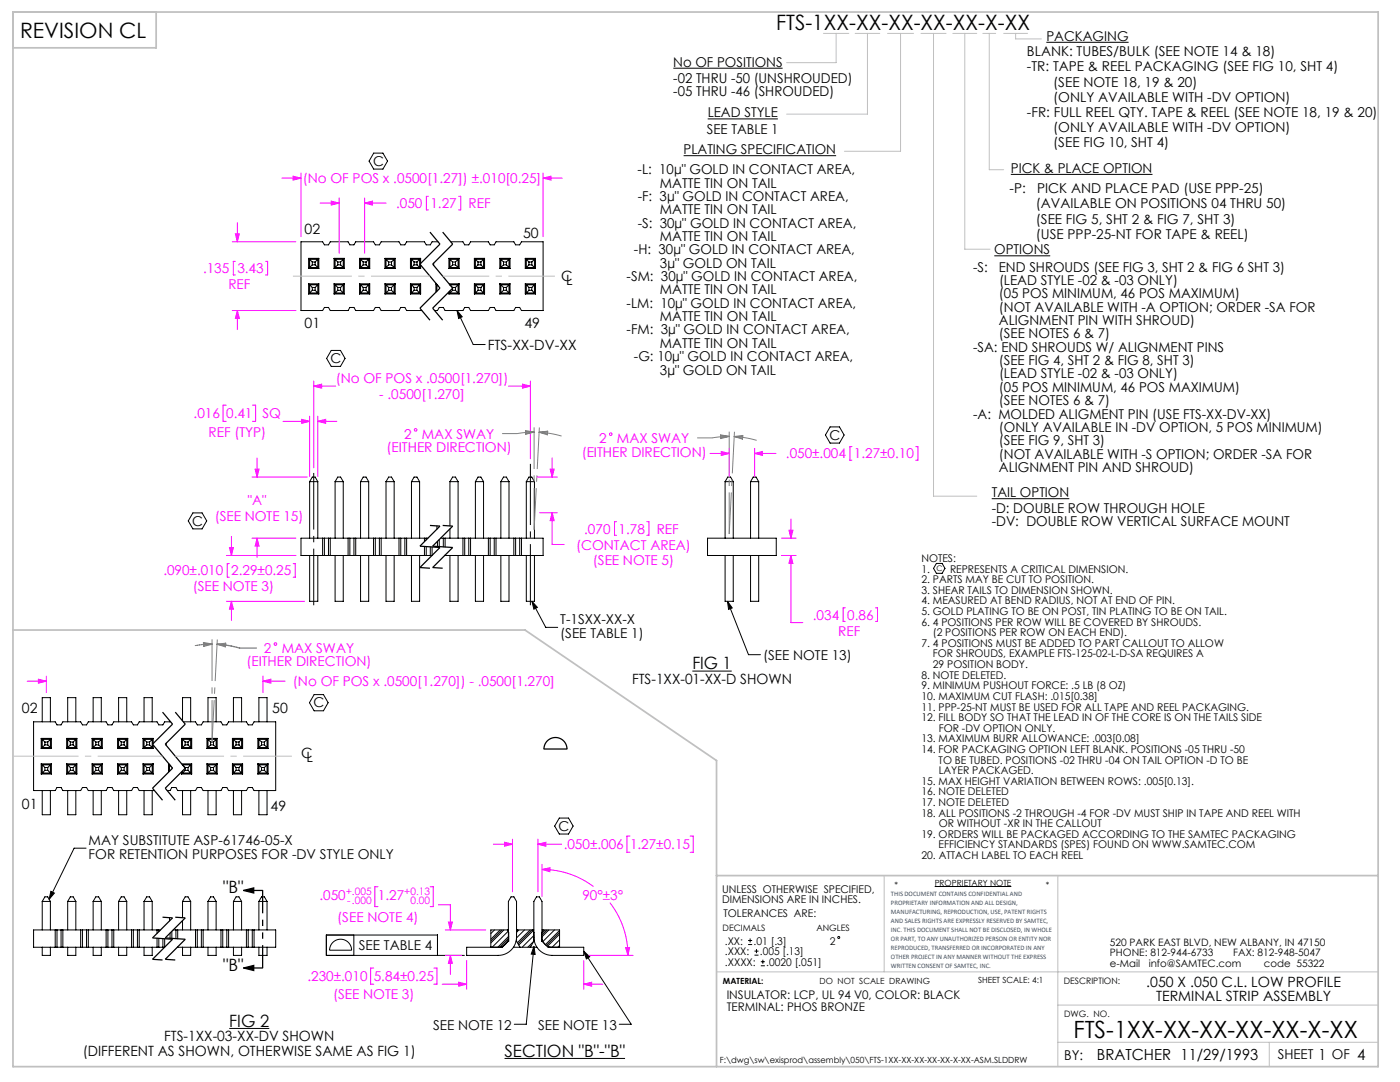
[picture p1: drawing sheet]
<svg xmlns="http://www.w3.org/2000/svg" width="279mm" height="216mm" viewBox="0 0 279 216" stroke-linecap="round" stroke-linejoin="round" font-family="sans-serif">
<path d="M0 0h279.4v215.9h-279.4z" fill="none" stroke="#fff" stroke-width=".2"/>
<g fill="none" stroke="#000" stroke-width=".2">
<path d="M134.4 13.6h21.8M208.8 8.4h16.4M74.6 30.6h1.8l.9 1.5-.9 1.6h-1.8l-.9-1.6zM136.4 31.1h30.5M141.2 23.7h14M201.7 34.8h28.3M61.6 58.7h2M61.6 56.6h2M61.6 51.6h2M61.6 53.6h2M61.6 51.6l.7 .7M61.6 56.6l.7 .8"/>
<path d="M61.6 51.6v2M61.6 56.6v2.1M61.8 51.8h1.6v1.6h-1.6zM61.8 56.8h1.6v1.7h-1.6zM62.3 52.8h.6M62.3 52.3h.6M62.3 57.4h.6M62.3 57.9h.6M62.3 57.9l-.7 .8M62.3 52.3v.5M62.3 57.4v.5M62.3 52.8l-.7 .8"/>
<path d="M62.9 52.8l.7 .8M62.9 57.9l.7 .8M62.9 52.3v.5M62.9 57.4v.5M63.6 56.6l-.7 .8M63.6 51.6l-.7 .7M63.6 51.6v2M63.6 56.6v2.1M66.7 58.7h2M66.7 56.6h2M66.7 51.6h2M66.7 53.6h2"/>
<path d="M66.7 56.6l.7 .8M66.7 51.6l.7 .7M66.7 51.6v2M66.7 56.6v2.1M66.9 51.8h1.6v1.6h-1.6zM66.9 56.8h1.6v1.7h-1.6zM67.4 52.8h.6M67.4 52.3h.6M67.4 57.4h.6M67.4 57.9h.6M67.4 52.3v.5M67.4 57.4v.5"/>
<path d="M67.4 57.9l-.7 .8M67.4 52.8l-.7 .8M68 57.9l.7 .8M68 52.3v.5M68 57.4v.5M68 52.8l.7 .8M68.7 56.6l-.7 .8M68.7 51.6l-.7 .7M68.7 51.6v2M68.7 56.6v2.1M71.8 58.7h2M71.8 56.6h2"/>
<path d="M71.8 51.6h2M71.8 53.6h2M71.8 56.6l.7 .8M71.8 51.6l.7 .7M71.8 51.6v2M71.8 56.6v2.1M72 51.8h1.6v1.6h-1.6zM72 56.8h1.6v1.7h-1.6zM72.5 52.8h.6M72.5 52.3h.6M72.5 57.4h.6M72.5 57.9h.6"/>
<path d="M72.5 57.9l-.7 .8M72.5 52.8l-.7 .8M72.5 52.3v.5M72.5 57.4v.5M73.1 57.9l.7 .8M73.1 52.8l.7 .8M73.1 52.3v.5M73.1 57.4v.5M73.8 56.6l-.7 .8M73.8 51.6l-.7 .7M73.8 51.6v2M73.8 56.6v2.1"/>
<path d="M76.8 58.7h2.1M76.8 56.6h2.1M76.8 51.6h2.1M76.8 53.6h2.1M76.8 51.6l.8 .7M76.8 56.6l.8 .8M76.8 51.6v2M76.8 56.6v2.1M77 51.8h1.7v1.6h-1.7zM77 56.8h1.7v1.7h-1.7zM77.6 52.8h.5M77.6 52.3h.5"/>
<path d="M77.6 57.4h.5M77.6 57.9h.5M77.6 52.8l-.8 .8M77.6 52.3v.5M77.6 57.4v.5M77.6 57.9l-.8 .8M78.1 52.3v.5M78.1 57.4v.5M78.1 52.8l.8 .8M78.1 57.9l.8 .8M78.9 51.6l-.8 .7M78.9 56.6l-.8 .8"/>
<path d="M78.9 51.6v2M78.9 56.6v2.1M81.9 58.7h2M81.9 56.6h2M81.9 51.6h2M81.9 53.6h2M81.9 56.6l.7 .8M81.9 51.6l.7 .7M81.9 51.6v2M81.9 56.6v2.1M82.1 51.8h1.6v1.6h-1.6zM82.1 56.8h1.6v1.7h-1.6z"/>
<path d="M82.6 52.8h.6M82.6 52.3h.6M82.6 57.4h.6M82.6 57.9h.6M82.6 52.8l-.7 .8M82.6 52.3v.5M82.6 57.4v.5M82.6 57.9l-.7 .8M83.2 57.9l.7 .8M83.2 52.3v.5M83.2 57.4v.5M83.2 52.8l.7 .8"/>
<path d="M83.9 51.6l-.7 .7M83.9 56.6l-.7 .8M83.9 51.6v1M83.9 52.9v.7M83.9 56.6v2.1M86.5 52.5v.4M87 56.6h.1M87 56.6v1.7M87 56.6l.2 .2M87.2 56.8v1.3M87.2 56.8h.1M87.2 56.8l.3 .3"/>
<path d="M87.4 48.2h-1.2l-.3 .7h-.8l-.4-.7h-3.5l-.4 .7h-.8l-.4-.7h-3.5l-.4 .7h-.8l-.4-.7h-3.5l-.4 .7h-.8l-.3-.7h-3.6l-.3 .7h-.9l-.3-.7h-4.3v13.8h4.3l.3-.6h.9l.3 .6h3.6l.3-.6h.8l.4 .6h3.5l.4-.6h.8l.4 .6h3.5l.4-.6h.8l.4 .6h3M87.7 57.4v.2M89.6 51.6l.7 .7M89.6 58.7h2M89.6 51.6v2M89.6 58.3v.4M89.6 51.6h2M89.6 53.6h2M89.6 56.6h2M89.8 56.8l.5 .6M89.8 51.8h1.6v1.6h-1.6zM89.8 56.8h1.6v1.7h-1.6v-.5"/>
<path d="M89.8 56.8h.1M90 48.2h2.4l.3 .7h.9l.3-.7h3.6l.3 .7h.8l.4-.7h3.5l.4 .7h.8l.4-.7h4.3v13.8h-4.3l-.4-.6h-.8l-.4 .6h-3.5l-.4-.6h-.8l-.3 .6h-3.6l-.3-.6h-.9l-.3 .6h-3.6l-.3-.6h-.8l-.4 .6h-.6M90.3 57.9l-.7 .8M90.3 52.8h.6M90.3 52.3h.6M90.3 52.8l-.7 .8M90.3 52.3v.5M90.3 57.4v.5M90.3 57.4h.6M90.3 57.9h.6M90.9 52.3v.5M90.9 57.4v.5"/>
<path d="M90.9 52.8l.7 .8M90.9 57.9l.7 .8M91.6 56.6l-.7 .8M91.6 51.6l-.7 .7M91.6 51.6v2M91.6 56.6v2.1M94.7 51.6l.7 .7M94.7 56.6l.7 .8M94.7 58.7h2M94.7 56.6h2M94.7 51.6v2M94.7 56.6v2.1"/>
<path d="M94.7 51.6h2M94.7 53.6h2M94.9 51.8h1.6v1.6h-1.6zM94.9 56.8h1.6v1.7h-1.6zM95.4 52.8l-.7 .8M95.4 52.3v.5M95.4 57.4v.5M95.4 52.8h.6M95.4 52.3h.6M95.4 57.9l-.7 .8M95.4 57.4h.6M95.4 57.9h.6"/>
<path d="M96 52.3v.5M96 57.4v.5M96 52.8l.7 .8M96 57.9l.7 .8M96.7 51.6l-.7 .7M96.7 56.6l-.7 .8M96.7 51.6v2M96.7 56.6v2.1M99.8 56.6l.7 .8M99.8 51.6l.7 .7M99.8 58.7h2M99.8 56.6h2"/>
<path d="M99.8 51.6v2M99.8 56.6v2.1M99.8 51.6h2M99.8 53.6h2M100 51.8h1.6v1.6h-1.6zM100 56.8h1.6v1.7h-1.6zM100.5 52.8h.6M100.5 52.3h.6M100.5 57.9l-.7 .8M100.5 52.8l-.7 .8M100.5 52.3v.5M100.5 57.4v.5"/>
<path d="M100.5 57.4h.6M100.5 57.9h.6M101.1 57.9l.7 .8M101.1 52.3v.5M101.1 57.4v.5M101.1 52.8l.7 .8M101.8 56.6l-.7 .8M101.8 51.6l-.7 .7M101.8 51.6v2M101.8 56.6v2.1M104.8 51.6l.8 .7M104.8 56.6l.8 .8"/>
<path d="M104.8 51.6v2M104.8 56.6v2.1M104.8 58.7h2.1M104.8 56.6h2.1M104.8 51.6h2.1M104.8 53.6h2.1M105 51.8h1.7v1.6h-1.7zM105 56.8h1.7v1.7h-1.7zM105.6 52.8h.5M105.6 52.3h.5M105.6 52.8l-.8 .8M105.6 52.3v.5"/>
<path d="M105.6 57.4v.5M105.6 57.4h.5M105.6 57.9h.5M105.6 57.9l-.8 .8M106.1 52.3v.5M106.1 57.4v.5M106.1 52.8l.8 .8M106.1 57.9l.8 .8M106.9 51.6l-.8 .7M106.9 56.6l-.8 .8M106.9 51.6v2M106.9 56.6v2.1"/>
<path d="M198.4 51h11.2M66.1 69.9h1.8l1 1.6-1 1.6h-1.8l-.9-1.6zM91.2 62l1 1.2-.7 .4zM91.2 62l3.2 6.7h2.4M61.8 96.1h1.6M61.8 96.1l.5-.9h.6l.5 .9M61.8 96.1v11.3M63.4 96.1v11.3M66.9 96.1h1.6M66.9 96.1l.5-.9h.6l.5 .9M66.9 96.1v11.3M68.5 96.1v11.3"/>
<path d="M72 96.1h1.6M72 96.1l.5-.9h.6l.5 .9M72 96.1v11.3M73.6 96.1v11.3M77 96.1h1.7M77 96.1l.6-.9h.5l.6 .9M77 96.1v11.3M78.7 96.1v11.3M82.1 96.1h1.6M82.1 96.1l.5-.9h.6l.5 .9M82.1 96.1v11.3M83.7 96.1v11.3"/>
<path d="M89.8 96.1h1.6M89.8 96.1l.5-.9h.6l.5 .9M89.8 96.1v8.8M91.4 96.1v11.3M94.9 96.1h1.6M94.9 96.1v11.3M94.9 96.1l.5-.9h.6l.5 .9M96.5 96.1v11.3M100 96.1h1.6M100 96.1l.5-.9h.6l.5 .9M100 96.1v11.3M101.6 96.1v11.3"/>
<path d="M105 96.1h1.7M105 96.1l.6-.9h.5l.6 .9M105 96.1v11.3M106.7 96.1v11.3M144.7 96.1h1.6M144.7 96.1l.5-.9h.6l.5 .9M144.7 96.1v11.3M146.3 96.1v11.3M149.8 96.1h1.6M149.8 96.1l.5-.9h.6l.5 .9M149.8 96.1v11.3M151.4 96.1v11.3"/>
<path d="M165.7 85.2h1.8l1 1.6-1 1.6h-1.8l-1-1.6zM197.9 99.5h15.5M38.5 102.3h1.8l1 1.6-1 1.6h-1.8l-.9-1.6zM61.8 110.8v9.2h1.6v-9.2M64.4 107.4v3.4M64.7 107.4v3.4M65.6 107.4v3.4M65.9 107.4v3.4M66.9 110.8v9.2h1.6v-9.2M69.5 107.4v3.4M69.8 107.4v3.4M70.6 107.4v3.4"/>
<path d="M71 107.4v3.4M72 110.8v9.2h1.6v-9.2M74.5 107.4v3.4M74.9 107.4v3.4M75.7 107.4v3.4M76.1 107.4v3.4M77 110.8v9.2h1.7v-9.2M79.6 107.4v3.4M80 107.4v3.4M80.8 107.4v3.4M81.2 107.4v3.4M82.1 110.8v9.2h1.6v-9.2"/>
<path d="M84.7 107.4v.7M84.7 109v1.8M85.1 107.4v.3M85.1 109.1v1.7M85.4 107.4h-25.3v3.4h26.1M85.9 109.1v1.7M86.2 109.1v1.7M87.2 104.9v.7M87.3 108v1M87.7 107.7v1.4M87.9 107.4h20.5v3.4h-19.6M88.5 107.4v1.7"/>
<path d="M88.8 107.4v1.7M88.8 110.8h.1M89.8 110.8v9.2h1.6v-9.2M89.8 105.5v1.9M92.4 107.4v3.4M92.7 107.4v3.4M93.6 107.4v3.4M93.9 107.4v3.4M94.9 110.8v9.2h1.6v-9.2M97.5 107.4v3.4M97.8 107.4v3.4M98.6 107.4v3.4"/>
<path d="M99 107.4v3.4M100 110.8v9.2h1.6v-9.2M102.5 107.4v3.4M102.9 107.4v3.4M103.7 107.4v3.4M104.1 107.4v3.4M105 110.8v9.2h1.7v-9.2M106.2 120l1 1.2-.7 .4zM106.2 120l2.7 5.2h2.4M141.2 107.4h13.7v3.4h-13.7zM144.7 110.8v9.2h1.6v-9.2M145.2 120l.9 1.3-.7 .3z"/>
<path d="M145.2 120l4.2 10.6h2.4M149.8 110.8v9.2h1.6v-9.2M186.9 112.4h1.1l.6 1-.6 1h-1.1l-.6-1zM62.7 138.6h1.9l.9 1.6-.9 1.6h-1.9l-.9-1.6zM138.2 133.9h7.8M8.2 154.4h2.1M8.2 152.4h2.1M8.2 147.3h2.1M8.2 149.4h2.1M8.2 147.3l.8 .8M8.2 152.4l.8 .7M8.2 147.3v2.1"/>
<path d="M8.2 152.4v2M8.4 144v-4.8h1.7v4.8M8.4 147.5h1.7v1.7h-1.7zM8.4 152.6h1.7v1.6h-1.7zM8.4 157.7v4.9h1.7v-4.9M9 148.1h.5M9 148.6h.5M9 153.1h.5M9 153.7h.5M9 148.1v.5M9 153.1v.6M9 148.6l-.8 .8"/>
<path d="M9 153.7l-.8 .7M9.5 148.6l.8 .8M9.5 148.1v.5M9.5 153.1v.6M9.5 153.7l.8 .7M10.3 147.3l-.8 .8M10.3 152.4l-.8 .7M10.3 147.3v2.1M10.3 152.4v2M13.3 154.4h2M13.3 152.4h2M13.3 147.3h2"/>
<path d="M13.3 149.4h2M13.3 152.4l.7 .7M13.3 147.3l.7 .8M13.3 147.3v2.1M13.3 152.4v2M13.5 144v-4.8h1.6v4.8M13.5 147.5h1.6v1.7h-1.6zM13.5 152.6h1.6v1.6h-1.6zM13.5 157.7v4.9h1.6v-4.9M14 148.1h.6M14 148.6h.6M14 153.1h.6"/>
<path d="M14 153.7h.6M14 148.6l-.7 .8M14 148.1v.5M14 153.1v.6M14 153.7l-.7 .7M14.6 153.7l.7 .7M14.6 148.6l.7 .8M14.6 148.1v.5M14.6 153.1v.6M15.3 147.3l-.7 .8M15.3 152.4l-.7 .7M15.3 147.3v2.1"/>
<path d="M15.3 152.4v2M18.4 154.4h2M18.4 152.4h2M18.4 147.3h2M18.4 149.4h2M18.4 152.4l.7 .7M18.4 147.3l.7 .8M18.4 147.3v2.1M18.4 152.4v2M18.6 144v-4.8h1.6v4.8M18.6 147.5h1.6v1.7h-1.6zM18.6 152.6h1.6v1.6h-1.6z"/>
<path d="M18.6 157.7v4.9h1.6v-4.9M19.1 148.1h.6M19.1 148.6h.6M19.1 153.1h.6M19.1 153.7h.6M19.1 153.7l-.7 .7M19.1 148.6l-.7 .8M19.1 148.1v.5M19.1 153.1v.6M19.7 153.7l.7 .7M19.7 148.6l.7 .8M19.7 148.1v.5"/>
<path d="M19.7 153.1v.6M20.4 152.4l-.7 .7M20.4 147.3l-.7 .8M20.4 147.3v2.1M20.4 152.4v2M23.5 154.4h2M23.5 152.4h2M23.5 147.3h2M23.5 149.4h2M23.5 147.3l.7 .8M23.5 152.4l.7 .7M23.5 147.3v2.1"/>
<path d="M23.5 152.4v2M23.7 144v-4.8h1.6v4.8M23.7 147.5h1.6v1.7h-1.6zM23.7 152.6h1.6v1.6h-1.6zM23.7 157.7v4.9h1.6v-4.9M24.2 148.1h.6M24.2 148.6h.6M24.2 153.1h.6M24.2 153.7h.6M24.2 148.1v.5M24.2 153.1v.6M24.2 148.6l-.7 .8"/>
<path d="M24.2 153.7l-.7 .7M24.8 148.6l.7 .8M24.8 148.1v.5M24.8 153.1v.6M24.8 153.7l.7 .7M25.5 147.3l-.7 .8M25.5 152.4l-.7 .7M25.5 147.3v2.1M25.5 152.4v2M28.5 154.4h2.1M28.5 152.4h2.1M28.5 147.3h2.1"/>
<path d="M28.5 149.4h2.1M28.5 152.4l.8 .7M28.5 147.3l.8 .8M28.5 147.3v2.1M28.5 152.4v2M28.7 144v-4.8h1.7v4.8M28.7 147.5h1.7v1.7h-1.7zM28.7 152.6h1.7v1.6h-1.7zM28.7 157.7v4.9h1.7v-4.9M29.3 148.1h.5M29.3 148.6h.5M29.3 153.1h.5"/>
<path d="M29.3 153.7h.5M29.3 148.1v.5M29.3 153.1v.6M29.3 148.6l-.8 .8M29.3 153.7l-.8 .7M29.8 153.7l.8 .7M29.8 148.6l.8 .8M29.8 148.1v.5M29.8 153.1v.6M30.6 147.3l-.8 .8M30.6 152.4l-.8 .7M30.6 147.3v1.1"/>
<path d="M30.6 148.7v.7M30.6 152.4v2M33.2 148.3v.4M33.6 152.4h.1M33.6 152.4l.5 .5M33.6 152.4v1.7M33.8 143.8v.2M33.9 152.6l-.1 1.3M34 144h-1.1l-.4 .6h-.8l-.4-.6h-3.5l-.4 .6h-.8l-.3-.6h-3.6l-.4 .6h-.8l-.3-.6h-3.6l-.3 .6h-.8l-.4-.6h-3.6l-.3 .6h-.8l-.4-.6h-4.3v13.7h4.3l.4-.6h.8l.3 .6h3.6l.4-.6h.8l.3 .6h3.6l.3-.6h.8l.4 .6h3.6l.3-.6h.8l.4 .6h3M34.4 153.2v.2M36.2 147.3l.8 .8M36.2 154.4h2.1"/>
<path d="M36.2 147.3v2.1M36.2 154v.4M36.2 147.3h2.1M36.2 149.4h2.1M36.3 152.4h2M36.4 143.8v-4.6h1.7v4.8M36.4 147.5h1.7v1.7h-1.7zM36.4 152.6h1.7v1.6h-1.7v-.4M36.4 157.7v4.9h1.7v-4.9M36.4 152.6h.1M36.4 152.6l.6 .5M36.6 144h2.4l.4 .6h.8l.3-.6h3.6l.4 .6h.8l.3-.6h3.6l.3 .6h.8l.4-.6h4.3v13.7h-4.3l-.4-.6h-.8l-.3 .6h-3.6l-.3-.6h-.8l-.4 .6h-3.6l-.3-.6h-.8l-.4 .6h-3.5l-.4-.6h-.8l-.4 .6h-.5"/>
<path d="M37 148.1h.5M37 148.6h.5M37 153.7l-.8 .7M37 148.1v.5M37 153.1v.6M37 148.6l-.8 .8M37 153.1h.5M37 153.7h.5M37.5 148.6l.8 .8M37.5 148.1v.5M37.5 153.1v.6M37.5 153.7l.8 .7"/>
<path d="M38.3 152.4l-.8 .7M38.3 147.3l-.8 .8M38.3 147.3v2.1M38.3 152.4v2M41.3 147.3l.2 .2M41.3 152.4l.7 .7M41.3 154.4h2M41.3 152.4h2M41.3 147.3v2.1M41.3 152.4v2M41.3 147.3h2M41.3 149.4h2"/>
<path d="M41.5 144v-4.8h1.6v4.8M41.5 147.5h1.6v1.7h-1.6zM41.5 152.6h1.6v1.6h-1.6zM41.5 157.7v4.9h1.6v-4.9M41.5 147.5l.5 .6M42 148.1h.6M42 148.6h.6M42 148.1v.5M42 153.1v.6M42 148.6l-.7 .8M42 153.7l-.7 .7M42 153.1h.6"/>
<path d="M42 153.7h.6M42.6 148.6l.7 .8M42.6 148.1v.5M42.6 153.1v.6M42.6 153.7l.7 .7M43.3 147.3l-.7 .8M43.3 152.4l-.7 .7M43.3 147.3v2.1M43.3 152.4v2M46.4 147.3l.7 .8M46.4 152.4l.7 .7M46.4 154.4h2"/>
<path d="M46.4 152.4h2M46.4 147.3v2.1M46.4 152.4v2M46.4 147.3h2M46.4 149.4h2M46.6 144v-4.8h1.6v4.8M46.6 147.5h1.6v1.7h-1.6zM46.6 152.6h1.6v1.6h-1.6zM46.6 157.7v4.9h1.6v-4.9M47.1 153.7l-.7 .7M47.1 148.1h.6M47.1 148.6h.6"/>
<path d="M47.1 148.1v.5M47.1 153.1v.6M47.1 148.6l-.7 .8M47.1 153.1h.6M47.1 153.7h.6M47.7 148.6l.7 .8M47.7 148.1v.5M47.7 153.1v.6M47.7 153.7l.7 .7M48.4 152.4l-.7 .7M48.4 147.3l-.7 .8M48.4 147.3v2.1"/>
<path d="M48.4 152.4v2M51.5 147.3l.7 .8M51.5 152.4l.7 .7M51.5 147.3v2.1M51.5 152.4v2M51.5 154.4h2M51.5 152.4h2M51.5 147.3h2M51.5 149.4h2M51.7 144v-4.8h1.6v4.8M51.7 147.5h1.6v1.7h-1.6zM51.7 152.6h1.6v1.6h-1.6z"/>
<path d="M51.7 157.7v4.9h1.6v-4.9M52.2 148.6l-.7 .8M52.2 148.1h.6M52.2 148.1v.5M52.2 153.1v.6M52.2 148.6h.6M52.2 153.7l-.7 .7M52.2 153.1h.6M52.2 153.7h.6M52.8 148.1v.5M52.8 153.1v.6M52.8 148.6l.7 .8"/>
<path d="M52.8 153.7l.7 .7M53.5 147.3l-.7 .8M53.5 152.4l-.7 .7M53.5 147.3v2.1M53.5 152.4v2M8.4 179.9h1.7M8.4 179.9l.6-.9h.5l.6 .9M8.4 179.9v5.7M10.1 179.9v5.7M10.1 177.9l.8 .3-1.1 1.2zM13.5 179.9h1.6M13.5 179.9l.5-.9h.6l.5 .9"/>
<path d="M13.5 179.9v5.7M15.1 179.9v5.7M17.2 169.2h-2.4l-5 10.2M18.6 179.9h1.6M18.6 179.9l.5-.9h.6l.5 .9M18.6 179.9v5.7M20.2 179.9v5.7M23.7 179.9h1.6M23.7 179.9l.5-.9h.6l.5 .9M23.7 179.9v5.7M25.3 179.9v5.7M28.7 179.9h1.7"/>
<path d="M28.7 179.9l.6-.9h.5l.6 .9M28.7 179.9v5.7M30.4 179.9v5.7M36.4 179.9h1.7M36.4 179.9l.6-.9h.5l.6 .9M36.4 179.9v3.2M38.1 179.9v5.7M41.5 179.9h1.6M41.5 179.9l.5-.9h.6l.5 .9M41.5 179.9v5.7M43.1 179.9v5.7M46.6 179.9h1.6"/>
<path d="M46.6 179.9l.5-.9h.6l.5 .9M46.6 179.9v5.7M48.2 179.9v5.7M51.7 179.9v5.7M51.7 179.9h1.6M51.7 179.9l.5-.9h.6l.5 .9M53.3 179.9v5.7M111.6 163.2h1.9l.9 1.6-.9 1.6h-1.9l-.9-1.6zM186.5 176.9h15.3M8.4 189v1.6h1.7v-1.6M11 185.6v3.4M11.4 185.6v3.4"/>
<path d="M12.2 185.6v3.4M12.5 185.6v3.4M13.5 189v1.6h1.6v-1.6M16.1 185.6v3.4M16.5 185.6v3.4M17.3 185.6v3.4M17.6 185.6v3.4M18.6 189v1.6h1.6v-1.6M21.2 185.6v3.4M21.5 185.6v3.4M22.3 185.6v3.4M22.7 185.6v3.4"/>
<path d="M23.7 189v1.6h1.6v-1.6M26.3 185.6v3.4M26.6 185.6v3.4M27.4 185.6v3.4M27.8 185.6v3.4M28.7 189v1.6h1.7v-1.6M31.3 185.6v.7M31.3 187.2v1.8M31.7 185.6v.3M31.7 187.2v1.8M32 185.6h-25.3v3.4h26.1M32.5 187.3v1.7"/>
<path d="M32.9 187.3v1.7M33.8 183.1v.7M33.9 186.2v1M34.3 185.8v1.4M34.6 185.6h20.4v3.4h-19.6M35.1 185.6v1.7M35.5 185.6v1.7M35.5 188.9v.1M36.4 189v1.6h1.7v-1.6M36.4 183.7v1.9M39 185.6v3.4M39.4 185.6v3.4"/>
<path d="M40.2 185.6v3.4M40.5 185.6v3.4M41.5 189v1.6h1.6v-1.6M44.1 185.6v3.4M44.5 185.6v3.4M45.3 185.6v3.4M45.6 185.6v3.4M46.6 189v1.6h1.6v-1.6M49.2 185.6v3.4M49.5 185.6v3.4M50.3 185.6v3.4M50.7 185.6v3.4"/>
<path d="M51.7 189v1.6h1.6v-1.6M66.4 188.1a2.19 2.19 0 0 1 2.4-.5 2.19 2.19 0 0 1 1.4 2h-4.4a2.2 2.2 0 0 1 .6-1.5zM70.6 186.6v4M87.3 190.6v-4h-22.2v4h27.6M98.7 185.6l-.7 .7M99.8 185.6l-1.8 1.8M100.2 185.6l-2.2 2.2M100.6 185.6l-2.6 2.6M101.3 185.6l.2 .5v1.7l-1.3 1.2h-7.1v1.6h6.3a3.7 3.7 0 0 0 3.7-3.6M101.4 185.9l-3.2 3.1M101.5 185.6h-3.5v3.4M101.5 187.6l-1.4 1.4"/>
<path d="M101.5 187.2l-1.8 1.8M101.5 186.8l-2.2 2.2M102.5 189h4.7M103 187.8h.1M103.1 187.8v-7.9l-.5-.9h-.6l-.5 .9v7.1a2.03 2.03 0 0 1-2.1 2M103.1 187.8l.7 1.2M103.1 185.6h3.4M103.3 185.6l-.2 .5M103.5 185.6l-.4 .4M104.7 185.6l-1.6 1.5M105.8 185.6l-2.5 2.5M106 188.7l-.3 .3"/>
<path d="M106.2 185.6l-2.8 2.7M106.3 185.6l.2 .5v1.7M106.4 185.7l-2.9 2.9M106.5 187.8l-1.2 1.2M106.5 187.8h.1M106.5 187.8l-.7 1.2M106.5 186.7l-2.3 2.3M106.6 188.8l.2 1.7-.8-.1zM106.6 188.8l-1.6 15.6h-2.4M108.2 185.6h3.5v3.4M108.4 185.6l-.3 .5v1.7l1.3 1.2h7.1v1.6h-6.3a3.7 3.7 0 0 1-3.7-3.6v-7.1l.6-.9h.5l.6 .9v7.1a2.03 2.03 0 0 0 2 2l1.5-1.5M108.8 185.6l-.7 .6"/>
<path d="M109.2 185.6l-1.1 1M109.5 185.6l-1.4 1.4M110.7 185.6l-2.4 2.3M111.7 186.4l-2.5 2.5M111.7 186l-2.7 2.7M111.7 185.7l-2.8 2.8M111.7 188.7l-.4 .3M116.5 189.8l9.5 14.6h-2.4M116.5 189.8l1.2 1.1-.7 .4zM45.8 205.2h7.9M100.7 211.2h24"/>
</g>
<g fill="none" stroke="#c0c0c0" stroke-width=".2">
<path d="M164.3 6.7h5.1M166.9 6.7v5.8h-9.9M170.7 6.7h4.9M173.1 6.7v16.1h-16.1M177.1 6.7h5.2M179.7 6.7v23.5h-11.2M183.8 6.7h5M186.3 6.7v92.3h8.6M190.2 6.7h4.7M192.5 6.7v43h5.1M196.1 6.7h2.6M197.4 6.7v27.2h2.9"/>
<path d="M200.3 6.7h4.8M202.7 6.7v1.1h5.1M176.5 174.7v19.2M211.1 174.7v38.1M143 193.9h132M211.1 208h63.9M211.1 200.6h63.9M253.3 208v4.8"/>
</g>
<path d="M2.6 2.4h272.4v210.4h-272.4zM31.2 2.4v7.1h-28.6M2.6 125.7h102.2l38.2 26.1v61M143 174.7h132" fill="none" stroke="#c0c0c0" stroke-width=".35"/>
<g fill="none" stroke="#f0f" stroke-width=".2">
<path d="M56.3 35.5h3.8M58.5 35.2l1.6 .3-1.6 .4zM60.1 34.5v12.7M67.7 39.5v11M72.8 39.5v11M85.5 39.2h-.4v2.7h.4M91.5 39.2h.4v2.7h-.4M108.4 35.5l1.6-.3v.7zM108.4 34.5v12.7M108.4 35.5h3.8M46.4 48.2h12.7M47 52.2h-.4v2.7h.4"/>
<path d="M47 46.7h.8l-.4 1.5zM47.4 44.4v3.8M53 52.2h.4v2.7h-.4M63.9 40.5h3.8M66.1 40.1l1.6 .4-1.6 .4zM72.8 40.5l1.5-.4v.8zM72.8 40.5h4.3M46.4 62h12.7M47.4 62l.4 1.5h-.8zM47.4 62v3.8M62.6 77.1l1.6-.4v.7zM62.6 76v17.4"/>
<path d="M62.6 77.1h4.4M101.5 77.1h4.3M104.3 76.7l1.5 .4-1.5 .3zM105.8 76v15.5M45.1 80.8h-.6v3.3h.6M50.3 95.2h11M50.4 80.8h.6v3.3h-.6M50.9 93.6h.8l-.4 1.6zM51.3 91.4v3.8M56.5 84.1h5.3M60.2 83.7l1.6 .4-1.6 .4zM61.8 83.1v12"/>
<path d="M63.4 84.1l1.6-.4v.8zM63.4 84.1h3.8M63.4 83.1v12M107.1 95.2h4.1M109.8 93.6h.8l-.4 1.6zM110.2 91.4v3.8M141.7 90.5h3.8M143.9 90.1l1.6 .4-1.6 .4zM145.5 89.5v5.6M150.6 90.5l1.6-.4v.8zM150.6 89.5v5.6M150.6 90.5h4.3"/>
<path d="M170 89.1h-.4v2.7h.4M182.8 89.1h.4v2.7h-.4M45.2 110.8h13.9M45.2 120h15.6M45.8 112.5h-.4v2.7h.4M45.8 109.3h.8l-.4 1.5zM46.2 120l.4 1.6h-.8zM46.2 107v3.8M46.2 120v3.8M50.3 107.4h8.8M51.3 107.4l.4 1.6h-.8zM51.3 107.4v3.8"/>
<path d="M58.5 112.5h.4v2.7h-.4M107.7 102.3h3.5M110.2 102.3l.4 1.6h-.8zM110.2 102.3v6.3h2.4M123 104.1h-.4v2.7h.4M129.1 104.1h.4v2.7h-.4M155.9 110.8h3M155.9 107.4h3M157.5 105.8h.7l-.4 1.6zM157.8 110.8l.4 1.6h-.7zM157.8 110.8v13.4h2.4M157.8 103.6v3.8"/>
<path d="M5.4 135.9h3.8M7.7 135.5l1.5 .4-1.5 .4zM9.2 134.9v3.3M52.5 135.9l1.6-.4v.8zM52.5 134.9v3.3M52.5 135.9h4.4M168.7 121.3h-.4v2.7h.4M174.7 121.3h.4v2.7h-.4M75.4 176.9h-.6v4h.6M85.9 176.9h.6v4h-.6M98.5 168.5h3.8M100.7 168.1l1.6 .4-1.6 .3z"/>
<path d="M102.3 167.4v10.5M107.4 167.4v10.5M107.4 168.5h4.7M107.4 168.5l1.5-.4v.7zM108.2 173.5l1.6-.3-.1 .7zM108.2 173.5a17.2 17.2 0 0 1 10.2 3.4M108.2 172.5v6.4M125.7 166.8h-.6v3.3h.6M137.7 166.8h.6v3.3h-.6M74.6 193.2h-.6v3.2h.6M86.6 193.2h.6v3.2h-.6M87.5 180.5h2.4v5.1"/>
<path d="M88.2 196.4h4.9M88.9 190.6h3.2M88.9 185.6h8M89.5 184h.8l-.4 1.6zM89.9 190.6l.4 1.6h-.8zM89.9 190.6v3.8M91.6 196l1.5 .4-1.5 .4zM93.1 191.7v5.7M116.5 196.4l1.6-.4v.8zM116.5 196.4h3.8M116.5 191.7v5.7M117.5 190.6h8.8"/>
<path d="M121.7 180.1a17.2 17.2 0 0 1 3.6 10.5M124.9 189.1l.7-.1-.3 1.6z"/>
<circle cx="82.9" cy="85.8" r=".26"/>
<circle cx="121.9" cy="86.6" r=".26"/>
<circle cx="55" cy="128.5" r=".26"/>
</g>
<path d="M109.2 147.9a2.3 2.3 0 0 1 2.5-.6 2.3 2.3 0 0 1 1.5 2.2h-4.6a2.3 2.3 0 0 1 .6-1.6zM48.6 177.7l2-.5v1zM48.6 177.7h3.8M48.6 193.1l2-.5v1.1zM48.6 193.1h3.8" fill="none" stroke="#000" stroke-width=".25"/>
<g fill="none" stroke="#808080" stroke-width=".2">
<path d="M104.9 85.9l1.7 .3-1.7 .5zM104.9 86.1l1.7 .1M106.6 86.2l-3.4 .3h-2.9M106.6 86.2l-1.7 .3M107.6 86.2l2.3 .3 2.2 .5M107.6 86.2l1.7 .4M107.6 86.2l1.7-.2-.1 .8zM109.3 86.2h-1.7M143.8 86.8l1.7 .3-1.6 .4zM143.8 87l1.7 .1M145.5 87.1l-3.4 .3h-2.9M145.5 87.1l-1.7 .2"/>
<path d="M146.5 87.1l2.3 .3 2.2 .5M146.5 87.1l1.7 .3M146.5 87.1l1.7-.2v.7zM148.2 87.1h-1.7M40.6 128.4l1.7 .1M42.3 128.5l-1.7 .3M42.3 128.5l-3.3 .3M45 128.3l-1.7 .3 1.7 .5"/>
</g>
<path d="M62.6 94.4v26.4" fill="none" stroke="#000" stroke-width=".2" stroke-dasharray="15.2 1.3 1.3 1.3" stroke-dashoffset="3.9" stroke-linecap="butt"/>
<path d="M105.8 92.6v28.2" fill="none" stroke="#000" stroke-width=".2" stroke-dasharray="15.2 1.3 1.3 1.3" stroke-dashoffset="3" stroke-linecap="butt"/>
<g fill="none" stroke="#000" stroke-width=".25" stroke-dasharray="6.3 1.3 1.3 1.3 1.3 1.3" stroke-linecap="butt">
<path d="M83.8 52.7l4 4.8M85.8 46.3l2 2.4M86.3 52.7l4 4.8M87.8 48.7l-4 4M87.8 57.5l-4 4M88.3 46.3l2 2.4M90.3 48.7l-4 4M90.3 57.5l-4 4M83.8 61.5l2 2.4M86.3 61.5l2 2.4M83.8 109l4 .2M83.8 113.2l2 .2"/>
<path d="M85.8 104.8l2 .2M86.3 109l4 .2M86.3 113.2l2 .2M87.8 105l-4 4M87.8 109.2l-4 4M88.3 104.8l2 .2M90.3 105l-4 4M90.3 109.2l-4 4M30.4 148.5l4 4.8M30.4 157.3l2 2.4M32.4 142.1l2 2.4M33 148.5l4 4.8"/>
<path d="M33 157.3l2 2.4M34.4 144.5l-4 4M34.4 153.3l-4 4M35 142.1l2 2.4M37 144.5l-4 4M37 153.3l-4 4M30.4 187.2l4 .2M30.4 191.4l2 .2M32.4 183l2 .2M33 187.2l4 .2M33 191.4l2 .2M34.4 183.2l-4 4"/>
<path d="M34.4 187.4l-4 4M35 183l2 .2M37 183.2l-4 4M37 187.4l-4 4"/>
</g>
<path d="M52.4 177.7v15.4" fill="none" stroke="#000" stroke-width=".25" stroke-dasharray="6.3 1.3 1.3 1.3 1.3 1.3" stroke-dashoffset="1.8" stroke-linecap="butt"/>
<path d="M106.6 85.3v20.4M145.5 86.1v20.5M106.6 105.7l1-20.4M145.5 106.6l1.1-20.4M42.3 127.6v20.4M42.3 148l1.1-20.4" fill="none" stroke="#808080" stroke-width=".2" stroke-dasharray="15.2 1.3 1.3 1.3" stroke-dashoffset="6.9" stroke-linecap="butt"/>
<path d="M2.7 150.9h29.7" fill="none" stroke="#c0c0c0" stroke-width=".2" stroke-dasharray="15.2 1.3 1.3 1.3" stroke-dashoffset="2.3" stroke-linecap="butt"/>
<path d="M35 150.9h23.3" fill="none" stroke="#c0c0c0" stroke-width=".2" stroke-dasharray="15.2 1.3 1.3 1.3" stroke-dashoffset="5.5" stroke-linecap="butt"/>
<path d="M58.5 55.1h27.3" fill="none" stroke="#c0c0c0" stroke-width=".2" stroke-dasharray="15.2 1.3 1.3 1.3" stroke-dashoffset="3.5" stroke-linecap="butt"/>
<path d="M88.3 55.1h22.4" fill="none" stroke="#c0c0c0" stroke-width=".2" stroke-dasharray="15.2 1.3 1.3 1.3" stroke-dashoffset="5.9" stroke-linecap="butt"/>
<path d="M40.6 128.2l1.7 .3-1.7 .5zM43.3 128.6l2.3 .2 2.2 .5h3.4M43.3 128.6l1.7 .3M45 128.5l-1.7 .1M45 128.3v.8" fill="none" stroke="#808080" stroke-width=".25"/>
<g fill="#000">
<path d="M91.2 62l1 1.2-.7 .4z"/>
<path d="M10.1 177.9l.8 .3-1.1 1.2zM106.2 120l1 1.2-.7 .4zM145.2 120l.9 1.3-.7 .3zM106.6 188.8l.2 1.7-.8-.1zM116.5 189.8l1.2 1.1-.7 .4z"/>
<path d="M48.6 177.7l2-.5v1zM48.6 193.1l2-.5v1.1z"/>
</g>
<g fill="#f0f">
<path d="M7.7 135.5l1.5 .4-1.5 .4zM52.5 135.9l1.6-.4v.8zM45.8 109.3h.8l-.4 1.5zM46.2 120l.4 1.6h-.8zM51.3 107.4l.4 1.6h-.8zM50.9 93.6h.8l-.4 1.6zM104.3 76.7l1.5 .4-1.5 .3zM62.6 77.1l1.6-.4v.7zM60.2 83.7l1.6 .4-1.6 .4zM63.4 84.1l1.6-.4v.8zM110.2 102.3l.4 1.6h-.8zM109.8 93.6h.8l-.4 1.6zM58.5 35.2l1.6 .3-1.6 .4zM108.4 35.5l1.6-.3v.7zM47 46.7h.8l-.4 1.5zM47.4 62l.4 1.5h-.8zM66.1 40.1l1.6 .4-1.6 .4zM72.8 40.5l1.5-.4v.8zM157.5 105.8h.7l-.4 1.6zM157.8 110.8l.4 1.6h-.7zM124.9 189.1l.7-.1-.3 1.6zM108.2 173.5l1.6-.3-.1 .7zM116.5 196.4l1.6-.4v.8zM91.6 196l1.5 .4-1.5 .4zM89.5 184h.8l-.4 1.6zM89.9 190.6l.4 1.6h-.8z"/>
<path d="M143.9 90.1l1.6 .4-1.6 .4zM150.6 90.5l1.6-.4v.8zM100.7 168.1l1.6 .4-1.6 .3zM107.4 168.5l1.5-.4v.7z"/>
</g>
<g fill="none" stroke="#000" stroke-width=".2">
<path d="M149.3 188.5h.8M149.3 187.7h.8M149.7 187.3v.8M150.6 190.6h.8M150.6 189.8h.8M151 189.4v.8M151.8 192.7h.8M151.8 191.9h.8M152.2 191.5v.8"/>
<circle cx="167.4" cy="187.1" r=".2"/>
</g>
<text font-size="4.7" x="214.2" y="207.2">FTS-1XX-XX-XX-XX-XX-X-XX</text>
<g font-size="4.2">
<text x="154.9" y="5.9">FTS-1XX-XX-XX-XX-XX-X-XX</text>
<text x="4" y="7.6">REVISION CL</text>
</g>
<g font-size="3.4">
<text x="138.2" y="133.5">FIG 1</text>
<text x="44.5" y="178.2">&quot;B&quot;</text>
<text x="44.5" y="193.7">&quot;B&quot;</text>
<text x="45.8" y="204.8">FIG 2</text>
<text x="100.7" y="210.8">SECTION &quot;B&quot;-&quot;B&quot;</text>
</g>
<text font-size="3" x="218.9" y="211.4">BRATCHER 11/29/1993</text>
<g font-size="2.8">
<text x="60.8" y="46.7">02</text>
<text x="104.4" y="47.5">50</text>
<text x="112" y="56">C</text>
<text x="113" y="56.8">L</text>
<text x="60.8" y="65.4">01</text>
<text x="104.6" y="65.4">49</text>
<text x="97.3" y="69.8">FTS-XX-DV-XX</text>
<text x="126.1" y="136.5">FTS-1XX-01-XX-D SHOWN</text>
<text x="4.4" y="142.2">02</text>
<text x="54.3" y="142.2">50</text>
<text x="60.1" y="151.2">C</text>
<text x="61.2" y="152">L</text>
<text x="4.4" y="161.5">01</text>
<text x="54" y="161.8">49</text>
<text x="228.8" y="196.9">.050 X .050 C.L. LOW PROFILE</text>
<text x="230.7" y="199.7">TERMINAL STRIP ASSEMBLY</text>
<text x="32.8" y="207.8">FTS-1XX-03-XX-DV SHOWN</text>
<text x="16.5" y="210.6">(DIFFERENT AS SHOWN, OTHERWISE SAME AS FIG 1)</text>
</g>
<g font-size="2.7">
<text x="205" y="11.2">BLANK: TUBES/BULK (SEE NOTE 14 &amp; 18)</text>
<text x="208.8" y="8.1">PACKAGING</text>
<text x="134.4" y="13.3">No OF POSITIONS</text>
<text x="134.4" y="16.5">-02 THRU -50 (UNSHROUDED)</text>
<text x="205" y="14.2">-TR: TAPE &amp; REEL PACKAGING (SEE FIG 10, SHT 4)</text>
<text x="210.2" y="17.3">(SEE NOTE 18, 19 &amp; 20)</text>
<text x="134.4" y="19.2">-05 THRU -46 (SHROUDED)</text>
<text x="141.2" y="23.4">LEAD STYLE</text>
<text x="205" y="23.3">-FR: FULL REEL QTY. TAPE &amp; REEL (SEE NOTE 18, 19 &amp; 20)</text>
<text x="210.2" y="20.3">(ONLY AVAILABLE WITH -DV OPTION)</text>
<text x="141.1" y="26.7">SEE TABLE 1</text>
<text x="210.2" y="26.4">(ONLY AVAILABLE WITH -DV OPTION)</text>
<text x="210.2" y="29.4">(SEE FIG 10, SHT 4)</text>
<text x="74.4" y="33.1">C</text>
<text x="127.3" y="34.7">-L: 10µ&quot; GOLD IN CONTACT AREA,</text>
<text x="136.4" y="30.8">PLATING SPECIFICATION</text>
<text x="201.7" y="34.5">PICK &amp; PLACE OPTION</text>
<text x="127.3" y="40.1">-F: 3µ&quot; GOLD IN CONTACT AREA,</text>
<text x="131.7" y="37.4">MATTE TIN ON TAIL</text>
<text x="201.5" y="38.5">-P:</text>
<text x="206.7" y="41.6">(AVAILABLE ON POSITIONS 04 THRU 50)</text>
<text x="207" y="38.5">PICK AND PLACE PAD (USE PPP-25)</text>
<text x="127.3" y="45.4">-S: 30µ&quot; GOLD IN CONTACT AREA,</text>
<text x="131.7" y="42.7">MATTE TIN ON TAIL</text>
<text x="206.7" y="47.6">(USE PPP-25-NT FOR TAPE &amp; REEL)</text>
<text x="206.7" y="44.6">(SEE FIG 5, SHT 2 &amp; FIG 7, SHT 3)</text>
<text x="126.5" y="50.7">-H: 30µ&quot; GOLD IN CONTACT AREA,</text>
<text x="131.7" y="53.4">3µ&quot; GOLD ON TAIL</text>
<text x="131.7" y="48.1">MATTE TIN ON TAIL</text>
<text x="198.4" y="50.7">OPTIONS</text>
<text x="125.1" y="56.1">-SM: 30µ&quot; GOLD IN CONTACT AREA,</text>
<text x="131.7" y="58.7">MATTE TIN ON TAIL</text>
<text x="194.2" y="54.2">-S:</text>
<text x="199.3" y="54.2">END SHROUDS (SEE FIG 3, SHT 2 &amp; FIG 6 SHT 3)</text>
<text x="199.4" y="59.5">(05 POS MINIMUM, 46 POS MAXIMUM)</text>
<text x="199.4" y="56.9">(LEAD STYLE -02 &amp; -03 ONLY)</text>
<text x="125.1" y="61.4">-LM: 10µ&quot; GOLD IN CONTACT AREA,</text>
<text x="131.7" y="64.1">MATTE TIN ON TAIL</text>
<text x="199.4" y="64.9">ALIGNMENT PIN WITH SHROUD)</text>
<text x="199.4" y="62.2">(NOT AVAILABLE WITH -A OPTION; ORDER -SA FOR</text>
<text x="125.1" y="66.7">-FM: 3µ&quot; GOLD IN CONTACT AREA,</text>
<text x="131.7" y="69.4">MATTE TIN ON TAIL</text>
<text x="194.2" y="70.2">-SA: END SHROUDS W/ ALIGNMENT PINS</text>
<text x="199.4" y="67.5">(SEE NOTES 6 &amp; 7)</text>
<text x="66" y="72.5">C</text>
<text x="126.5" y="72.1">-G: 10µ&quot; GOLD IN CONTACT AREA,</text>
<text x="131.7" y="74.7">3µ&quot; GOLD ON TAIL</text>
<text x="199.4" y="72.9">(SEE FIG 4, SHT 2 &amp; FIG 8, SHT 3)</text>
<text x="199.4" y="75.5">(LEAD STYLE -02 &amp; -03 ONLY)</text>
<text x="194.2" y="83.5">-A: MOLDED ALIGMENT PIN (USE FTS-XX-DV-XX)</text>
<text x="199.4" y="78.2">(05 POS MINIMUM, 46 POS MAXIMUM)</text>
<text x="199.4" y="80.9">(SEE NOTES 6 &amp; 7)</text>
<text x="165.5" y="87.8">C</text>
<text x="199.4" y="86.2">(ONLY AVAILABLE IN -DV OPTION, 5 POS MINIMUM)</text>
<text x="199.4" y="88.9">(SEE FIG 9, SHT 3)</text>
<text x="199.4" y="94.2">ALIGNMENT PIN AND SHROUD)</text>
<text x="199.4" y="91.5">(NOT AVAILABLE WITH -S OPTION; ORDER -SA FOR</text>
<text x="197.9" y="99.2">TAIL OPTION</text>
<text x="38.4" y="104.9">C</text>
<text x="197.9" y="102.4">-D: DOUBLE ROW THROUGH HOLE</text>
<text x="197.9" y="105.1">-DV: DOUBLE ROW VERTICAL SURFACE MOUNT</text>
<text x="111.8" y="124.6">T-1SXX-XX-X</text>
<text x="111.8" y="127.4">(SEE TABLE 1)</text>
<text x="152.3" y="131.7">(SEE NOTE 13)</text>
<text x="62.6" y="141.1">C</text>
<text x="111.5" y="165.8">C</text>
<text x="17.7" y="168.6">MAY SUBSTITUTE ASP-61746-05-X</text>
<text x="17.7" y="171.4">FOR RETENTION PURPOSES FOR -DV STYLE ONLY</text>
<text x="71.6" y="189.6">SEE TABLE 4</text>
<text x="86.4" y="205.5">SEE NOTE 12</text>
<text x="107.4" y="205.5">SEE NOTE 13</text>
<text x="212.4" y="211.5">BY:</text>
<text x="255" y="211.4">SHEET 1 OF 4</text>
</g>
<g font-size="2.7" fill="#f0f">
<text x="60.4" y="36.5">(No OF POS x .0500[1.27]) ±.010[0.25]</text>
<text x="79" y="41.5">.050</text>
<text x="85.9" y="41.5">1.27</text>
<text x="93.5" y="41.5">REF</text>
<text x="40.5" y="54.5">.135</text>
<text x="45.6" y="57.7">REF</text>
<text x="47.4" y="54.5">3.43</text>
<text x="67" y="76.5">(No OF POS x .0500[1.270])</text>
<text x="38.6" y="83.5">.016</text>
<text x="45.1" y="83.5">0.41</text>
<text x="52.4" y="83.5">SQ</text>
<text x="75.7" y="79.7">- .0500[1.270]</text>
<text x="41.6" y="87.1">REF (TYP)</text>
<text x="80.6" y="87.6">2</text>
<text x="84.2" y="87.6">MAX SWAY</text>
<text x="119.6" y="88.4">2</text>
<text x="123.1" y="88.4">MAX SWAY</text>
<text x="77.2" y="90.2">(EITHER DIRECTION)</text>
<text x="116.1" y="91.1">(EITHER DIRECTION)</text>
<text x="156.9" y="91.5">.050±.004</text>
<text x="170.4" y="91.5">1.27±0.10</text>
<text x="49.5" y="100.7">&quot;A&quot;</text>
<text x="42.9" y="103.9">(SEE NOTE 15)</text>
<text x="116.6" y="106.5">.070</text>
<text x="123.5" y="106.5">1.78</text>
<text x="131.1" y="106.5">REF</text>
<text x="115" y="109.6">(CONTACT AREA)</text>
<text x="118.3" y="112.8">(SEE NOTE 5)</text>
<text x="32.6" y="114.8">.090±.010</text>
<text x="38.5" y="118">(SEE NOTE 3)</text>
<text x="46.2" y="114.8">2.29±0.25</text>
<text x="162.2" y="123.6">.034</text>
<text x="169.1" y="123.6">0.86</text>
<text x="52.7" y="130.3">2</text>
<text x="56.2" y="130.3">MAX SWAY</text>
<text x="167.3" y="126.8">REF</text>
<text x="49.2" y="133">(EITHER DIRECTION)</text>
<text x="58.5" y="136.9">(No OF POS x .0500[1.270]) - .0500[1.270]</text>
<text x="112.5" y="169.5">.050±.006</text>
<text x="125.7" y="169.5">1.27±0.15</text>
<text x="63.8" y="179.6">.050</text>
<text x="75.4" y="179.6">1.27</text>
<text x="116.2" y="179.5">90°±3°</text>
<text x="67.3" y="184">(SEE NOTE 4)</text>
<text x="61.4" y="195.8">.230±.010</text>
<text x="74.6" y="195.8">5.84±0.25</text>
<text x="66.5" y="199.4">(SEE NOTE 3)</text>
</g>
<g font-size="2.4">
<text x="145" y="199.4">INSULATOR: LCP, UL 94 V0, COLOR: BLACK</text>
<text x="145" y="201.7">TERMINAL: PHOS BRONZE</text>
</g>
<g font-size="2.1">
<text x="183.9" y="112.1">NOTES:</text>
<text x="183.9" y="114.3">1.</text>
<text x="183.9" y="116.4">2. PARTS MAY BE CUT TO POSITION.</text>
<text x="183.9" y="118.5">3. SHEAR TAILS TO DIMENSION SHOWN.</text>
<text x="189.6" y="114.3">REPRESENTS A CRITICAL DIMENSION.</text>
<text x="183.9" y="120.6">4. MEASURED AT BEND RADIUS, NOT AT END OF PIN.</text>
<text x="183.9" y="122.7">5. GOLD PLATING TO BE ON POST, TIN PLATING TO BE ON TAIL.</text>
<text x="183.9" y="124.8">6. 4 POSITIONS PER ROW WILL BE COVERED BY SHROUDS.</text>
<text x="183.9" y="129.1">7. 4 POSITIONS MUST BE ADDED TO PART CALLOUT TO ALLOW</text>
<text x="186.2" y="127">(2 POSITIONS PER ROW ON EACH END).</text>
<text x="186.2" y="131.2">FOR SHROUDS, EXAMPLE FTS-125-02-L-D-SA REQUIRES A</text>
<text x="183.9" y="135.4">8. NOTE DELETED.</text>
<text x="183.9" y="137.5">9. MINIMUM PUSHOUT FORCE: .5 LB (8 OZ)</text>
<text x="186.2" y="133.3">29 POSITION BODY.</text>
<text x="183.9" y="139.7">10. MAXIMUM CUT FLASH: .015[0.38]</text>
<text x="183.9" y="141.8">11. PPP-25-NT MUST BE USED FOR ALL TAPE AND REEL PACKAGING.</text>
<text x="183.9" y="143.9">12. FILL BODY SO THAT THE LEAD IN OF THE CORE IS ON THE TAILS SIDE</text>
<text x="183.9" y="148.1">13. MAXIMUM BURR ALLOWANCE: .003[0.08]</text>
<text x="187.3" y="146">FOR -DV OPTION ONLY.</text>
<text x="183.9" y="150.2">14. FOR PACKAGING OPTION LEFT BLANK. POSITIONS -05 THRU -50</text>
<text x="187.3" y="152.4">TO BE TUBED. POSITIONS -02 THRU -04 ON TAIL OPTION -D TO BE</text>
<text x="187.3" y="154.5">LAYER PACKAGED.</text>
<text x="183.9" y="156.6">15. MAX HEIGHT VARIATION BETWEEN ROWS: .005[0.13].</text>
<text x="183.9" y="158.7">16. NOTE DELETED</text>
<text x="183.9" y="160.8">17. NOTE DELETED</text>
<text x="183.9" y="162.9">18. ALL POSITIONS -2 THROUGH -4 FOR -DV MUST SHIP IN TAPE AND REEL WITH</text>
<text x="183.9" y="167.2">19. ORDERS WILL BE PACKAGED ACCORDING TO THE SAMTEC PACKAGING</text>
<text x="187.3" y="165.1">OR WITHOUT -XR IN THE CALLOUT</text>
<text x="183.9" y="171.4">20. ATTACH LABEL TO EACH REEL</text>
<text x="187.3" y="169.3">EFFICIENCY STANDARDS (SPES) FOUND ON WWW.SAMTEC.COM</text>
<text x="144.1" y="178.1">UNLESS OTHERWISE SPECIFIED,</text>
<text x="144.1" y="180.2">DIMENSIONS ARE IN INCHES.</text>
<text x="144.4" y="183">TOLERANCES ARE:</text>
<text x="144.7" y="188.5">.XX:</text>
<text x="144.7" y="190.6">.XXX:</text>
<text x="150.4" y="188.5">.01 [.3]</text>
<text x="151.7" y="190.6">.005 [.13]</text>
<text x="165.6" y="188.5">2</text>
<text x="144.7" y="192.7">.XXXX:</text>
<text x="152.9" y="192.7">.0020 [.051]</text>
</g>
<g font-size="2" fill="#f0f">
<text x="69" y="178.5">+.005</text>
<text x="80.7" y="178.5">+0.13</text>
<text x="69.3" y="180.5">-.000</text>
<text x="81.9" y="180.5">0.00</text>
</g>
<g font-size="2">
<text x="221.5" y="188.7">520 PARK EAST BLVD, NEW ALBANY, IN 47150</text>
<text x="221.5" y="190.8">PHONE: 812-944-6733</text>
<text x="246.1" y="190.8">FAX: 812-948-5047</text>
<text x="221.5" y="193">e-Mail</text>
<text x="229.3" y="193">info@SAMTEC.com</text>
<text x="252.2" y="193">code 55322</text>
</g>
<g font-size="1.8">
<text x="144.2" y="185.7">DECIMALS</text>
<text x="162.9" y="185.7">ANGLES</text>
<text x="212.3" y="196.4">DESCRIPTION:</text>
<text x="212.4" y="202.9">DWG. NO.</text>
</g>
<g font-size="1.7">
<text x="178.5" y="177.1">*</text>
<text x="186.5" y="176.7">PROPRIETARY NOTE</text>
<text x="208.7" y="177.1">*</text>
<text x="144.3" y="196.3">MATERIAL:</text>
<text x="163.6" y="196.3">DO NOT SCALE DRAWING</text>
<text x="195.2" y="196.2">SHEET SCALE: 4:1</text>
<text x="143.7" y="212">F:\dwg\sw\exisprod\assembly\050\FTS-1XX-XX-XX-XX-XX-X-XX-ASM.SLDDRW</text>
</g>
<text font-size="1.5" x="186.9" y="114">C</text>
<g font-size="1.4" fill="#1f497d">
<text x="177.8" y="178.7">THIS DOCUMENT CONTAINS CONFIDENTIAL AND</text>
<text x="177.8" y="180.5">PROPRIETARY INFORMATION AND ALL DESIGN,</text>
<text x="177.8" y="182.3">MANUFACTURING, REPRODUCTION, USE, PATENT RIGHTS</text>
<text x="177.8" y="184.1">AND SALES RIGHTS ARE EXPRESSLY RESERVED BY SAMTEC,</text>
<text x="177.8" y="185.9">INC. THIS DOCUMENT SHALL NOT BE DISCLOSED, IN WHOLE</text>
<text x="177.8" y="187.7">OR PART, TO ANY UNAUTHORIZED PERSON OR ENTITY NOR</text>
<text x="177.8" y="189.5">REPRODUCED, TRANSFERRED OR INCORPORATED IN ANY</text>
<text x="177.8" y="191.3">OTHER PROJECT IN ANY MANNER WITHOUT THE EXPRESS</text>
<text x="177.8" y="193.1">WRITTEN CONSENT OF SAMTEC, INC.</text>
</g>
</svg>
